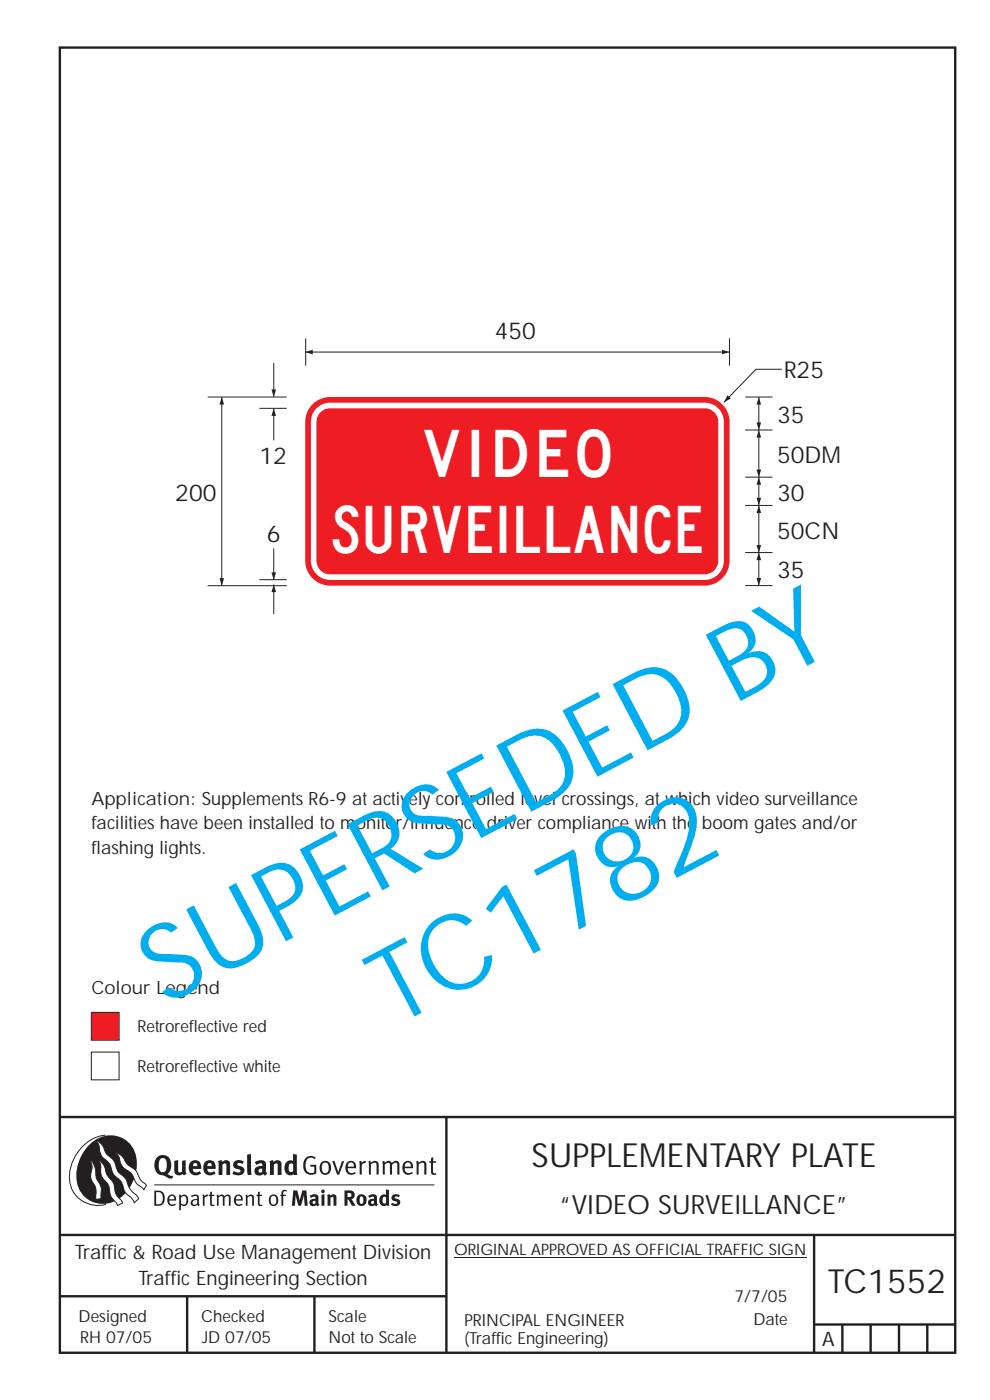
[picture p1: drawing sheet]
<svg xmlns="http://www.w3.org/2000/svg" width="210mm" height="297mm" viewBox="0 0 210 297" stroke-linecap="round" stroke-linejoin="round" font-family="sans-serif">
<g fill="none" stroke="#231f20" stroke-width=".51">
<path d="M12.7 10.1h189.9v276.9h-189.9zM12.7 237h190M94.7 236.9v50.1M12.7 262h190M12.7 275h82M39.7 275v12M66.7 275v12M172.7 262v25M172.7 281h30M178.7 281v6M184.7 281v6M190.7 281v6"/>
<path d="M196.7 281v6"/>
</g>
<path d="M96.3 266.7h74.7" fill="none" stroke="#231f20" stroke-width=".21"/>
<g fill="#231f20">
<path d="M64.9 245.6a1.61 1.61 0 0 1 2.1 0l-.2 .3a1.17 1.17 0 0 0-1.4-.2 1.17 1.17 0 0 0-.6 1.3 1.42 1.42 0 0 0 1.2 1.8l.7-.1v-1.2h-.8l-.1-.4h1.3v1.8a1.82 1.82 0 0 1-2.2 0 1.82 1.82 0 0 1-.6-2.1l.2-.7z" fill-rule="evenodd"/>
<path d="M68.2 246.5a1.77 1.77 0 0 0 .4 2.7 1.39 1.39 0 0 0 1.4-.5 1.39 1.39 0 0 0 .2-1.5 1.19 1.19 0 0 0-2-.7zM68.5 246.8a.83 .83 0 0 1 1 .1 .83 .83 0 0 1 .2 .9 .75 .75 0 0 1-.6 1.1 .75 .75 0 0 1-.8-.9v-.9z" fill-rule="evenodd"/>
<path d="M70.5 246.3h.4l.8 2.4 .8-2.4h.5l-1.1 2.9h-.4z" fill-rule="evenodd"/>
<path d="M73.6 246.7a1.74 1.74 0 0 0 .5 2.5l.9-.1 .5-.2-.2-.3a.89 .89 0 0 1-1.1 .2 .89 .89 0 0 1-.4-1h1.7a1.15 1.15 0 0 0-.4-1.4 1.15 1.15 0 0 0-1.5 .3zM74 246.8a.67 .67 0 0 1 .8-.1 .67 .67 0 0 1 .3 .8h-1.3z" fill-rule="evenodd"/>
<path d="M76.2 246.4l.4-.1 .1 .4 .5-.4h.5l-.2 .5a.61 .61 0 0 0-.8 .6v1.8h-.4z" fill-rule="evenodd"/>
<path d="M78.1 246.4l.5-.1 .1 .4a.89 .89 0 0 1 .9-.4 .89 .89 0 0 1 .7 .7v2.2h-.4v-2.2l-.1-.2-.3-.1-.8 .3v2.2h-.4z" fill-rule="evenodd"/>
<path d="M81.1 246.4l.4-.1 .1 .4a.83 .83 0 0 1 .8-.4 .83 .83 0 0 1 .7 .4 .86 .86 0 0 1 .9-.4 .86 .86 0 0 1 .7 .7v2.2h-.4l-.1-2.4a.5 .5 0 0 0-.8 .1l-.2 .2v2.1h-.5v-2.3l-.4-.2-.7 .3v2.2h-.4z" fill-rule="evenodd"/>
<path d="M85.7 246.7a1.74 1.74 0 0 0 .5 2.5l.9-.1 .5-.2-.2-.3a.89 .89 0 0 1-1.1 .2 .89 .89 0 0 1-.4-1h1.7a1.15 1.15 0 0 0-.5-1.4 1.15 1.15 0 0 0-1.4 .3zM86 246.8a.67 .67 0 0 1 .9-.1 .67 .67 0 0 1 .3 .8h-1.3z" fill-rule="evenodd"/>
<path d="M88.3 246.4l.4-.1 .1 .4a.89 .89 0 0 1 .9-.4 .89 .89 0 0 1 .7 .7v2.2h-.4v-2.2l-.1-.2-.3-.1-.8 .3v2.2h-.4z" fill-rule="evenodd"/>
<path d="M91.5 245.6l.4-.1v.8h.7l-.2 .4h-.5v2.1l.1 .1h.5l.1 .3a.71 .71 0 0 1-1.2-.6v-1.9h-.3v-.4h.3z" fill-rule="evenodd"/>
<path d="M37 246.3l.8-.2v2a.46 .46 0 0 0 .2 .6 .46 .46 0 0 0 .6-.2v-2.2l.8-.2v2.4l.2 .5-.6 .3-.2-.3a1.03 1.03 0 0 1-1.2 .3 1.03 1.03 0 0 1-.6-1.1z" fill-rule="evenodd"/>
<path d="M40.4 246.5a1.64 1.64 0 0 0 0 2.3 1.64 1.64 0 0 0 2.3 .1l-.4-.4a.78 .78 0 0 1-.9 .2 .78 .78 0 0 1-.5-.7h1.8a1.37 1.37 0 0 0-.6-1.7 1.37 1.37 0 0 0-1.7 .2zM41 246.9a.48 .48 0 0 1 .7-.1 .48 .48 0 0 1 .2 .6h-1z" fill-rule="evenodd"/>
<path d="M43.5 246.5a1.65 1.65 0 0 0-.2 2 1.65 1.65 0 0 0 1.9 .7l.5-.3-.3-.4a.78 .78 0 0 1-.9 .3 .78 .78 0 0 1-.5-.8h1.8a1.37 1.37 0 0 0-.6-1.7 1.37 1.37 0 0 0-1.7 .2zM44.1 246.9a.48 .48 0 0 1 .6-.1 .48 .48 0 0 1 .2 .6h-.9z" fill-rule="evenodd"/>
<path d="M46.3 246.3l.7-.2 .1 .4a.95 .95 0 0 1 1-.3 .95 .95 0 0 1 .7 .8v2.3h-.8v-2.3l-.3-.2-.5 .3v2.2h-.8z" fill-rule="evenodd"/>
<path d="M49.7 246.5a1.73 1.73 0 0 1 2-.1l-.2 .5-.6-.2a.42 .42 0 0 0-.6 .3l.2 .2a1.23 1.23 0 0 1 1.4 1.1 1.47 1.47 0 0 1-2.3 .9l-.3-.2 .3-.6 .7 .3a.47 .47 0 0 0 .7-.3 .87 .87 0 0 0-1-.5l-.4-.2-.1-.4z" fill-rule="evenodd"/>
<path d="M54.1 246.5l.3 .6 .3-.2a.62 .62 0 0 1 .9 .1v.4a1.21 1.21 0 0 0-1.3 .3 1.21 1.21 0 0 0-.2 1.3 1.19 1.19 0 0 0 1.7 0l.5 .4 .4-.5-.3-.3v-1.4a.96 .96 0 0 0-1.3-1.1zM55 248l.6-.1v.7a.43 .43 0 0 1-.6 .1 .43 .43 0 0 1 0-.7z" fill-rule="evenodd"/>
<path d="M57.2 246.3l.7-.2 .1 .4a.95 .95 0 0 1 1-.3 .95 .95 0 0 1 .7 .8v2.3h-.8v-2.3l-.3-.2-.5 .3v2.2h-.8z" fill-rule="evenodd"/>
<path d="M62.2 244.8v1.5a1.29 1.29 0 0 0-1.4 .2 1.29 1.29 0 0 0-.5 1.3 1.24 1.24 0 0 0 .5 1.3 1.24 1.24 0 0 0 1.5 0l.1 .2h.7l-.1-4.4zM61.5 246.9l.4-.1 .3 .2v1.5l-.3 .1a.48 .48 0 0 1-.6-.4 1.52 1.52 0 0 1 .2-1.3z" fill-rule="evenodd"/>
<path d="M52.4 245l.8-.2 .2 4.5h-.8l-.1-.2z" fill-rule="evenodd"/>
</g>
<path d="M22.4 240.8a9 9 0 0 0-7.4 10.9 6.2 6.2 0 0 0 7.5 3.8M32.7 251.4h59.4" fill="none" stroke="#231f20" stroke-width=".21"/>
<path d="M19.1 242.7a5.7 5.7 0 0 1 6.5-1.4 5.7 5.7 0 0 1 3.4 5.7 8.6 8.6 0 0 1-6.2 8.3 5.7 5.7 0 0 1-6.5-7 9.9 9.9 0 0 1 2.8-5.6z" fill-rule="evenodd" fill="#231f20"/>
<path d="M24.4 244.5a3.1 3.1 0 0 1 2.3 2.2l.8 .7a3.2 3.2 0 0 1 2 2.4l.4 .6 1.2 1.1-.6 .9-.2-.3a3.5 3.5 0 0 1-1.9-2.1 3.8 3.8 0 0 0-2.1-2.2 3.5 3.5 0 0 1-1-2.2zM20.4 241.9a3.4 3.4 0 0 1 1.9 2.4l.7 .9a3.3 3.3 0 0 1 1.7 2.6 4.4 4.4 0 0 0 1.7 2l.3 .3a6.1 6.1 0 0 0 2.5 3.7l.2 .5-.9 .9a6.1 6.1 0 0 0-1.9-2.3l-.4-.7a3.6 3.6 0 0 0-1.9-2.8l-.6-1a3.6 3.6 0 0 0-1.9-2.8 3.7 3.7 0 0 1-.8-2.4zM21 246.1a3.4 3.4 0 0 1 1.5 2.7l.6 1a3.8 3.8 0 0 1 1.4 3.1l.3 .7 1.2 1.6-1 .5-.5-.7a3.2 3.2 0 0 1-1.3-2.8 4.3 4.3 0 0 0-1.4-2.2 4.7 4.7 0 0 1-.5-3zM19.2 246.1a5.1 5.1 0 0 1 1.2 3.7l.3 .7a3.1 3.1 0 0 1 .7 2.9l.1 .9-1.1 .2-.1-.8a3.5 3.5 0 0 0-.9-3.3 3.6 3.6 0 0 1 .1-2.5z" fill-rule="evenodd" fill="#fff" stroke="#231f20" stroke-width=".21"/>
<g fill="#231f20">
<path d="M33.4 245.5a2.51 2.51 0 0 0 .4 3.7l.8 .1a2.78 2.78 0 0 0 2 .7l.2-.6h-.6l-.7-.3a2.56 2.56 0 0 0 0-3.8 1.83 1.83 0 0 0-2.1 .2zM34 245.8a.87 .87 0 0 1 1 .1 .87 .87 0 0 1 .4 .9v.4a1.17 1.17 0 0 1-.9 1.5l-.3-.1a2.38 2.38 0 0 1-.2-2.8z" fill-rule="evenodd"/>
<path d="M33.1 252.9v2.6a1.12 1.12 0 0 0 1.2-.3 1.12 1.12 0 0 0 .2-1.2l-.1-.5-.3-.5zM32.7 252.6h1.1a1.67 1.67 0 0 1 1.2 1.6 1.67 1.67 0 0 1-1.3 1.6h-1zM36.1 253.9l-.2 .5h1.1a.55 .55 0 0 0-.3-.6 .55 .55 0 0 0-.6 .1zM35.8 253.7a.95 .95 0 0 1 1.2-.1 .95 .95 0 0 1 .4 1.1h-1.5a.72 .72 0 0 0 .4 .8 .72 .72 0 0 0 .9-.2l.1 .3a1.15 1.15 0 0 1-1.5 0 1.15 1.15 0 0 1-.2-1.5zM38.4 254.1v1.1a.7 .7 0 0 0 .9 .2 .7 .7 0 0 0 .2-.9 .61 .61 0 0 0-.4-.7 .61 .61 0 0 0-.7 .3zM38 253.5l.3-.1 .1 .4a.95 .95 0 0 1 1.2-.2 .95 .95 0 0 1 .3 1.2 .92 .92 0 0 1-.5 .9 .92 .92 0 0 1-1-.1v1.1l-.4 .1zM40.9 254.8a.5 .5 0 0 0 .2 .8 .5 .5 0 0 0 .7-.4v-.6zM40.5 253.7a1 1 0 0 1 1.7 .3v1.4l.2 .2-.2 .3-.3-.4a.78 .78 0 0 1-1.4 0 .78 .78 0 0 1 .8-1.1h.5a.58 .58 0 0 0-.3-.7 .58 .58 0 0 0-.7 .2zM43 253.5l.3-.1 .1 .4 .3-.3 .5-.1-.2 .4a.52 .52 0 0 0-.6 .5v1.5h-.4zM44.6 252.9l.4-.1-.1 .7h.6l-.1 .2h-.5v1.5a.35 .35 0 0 0 .6 .3v.3a.57 .57 0 0 1-.6 .1 .57 .57 0 0 1-.3-.6v-1.6h-.3v-.2h.3zM45.9 253.5l.4-.1 .1 .4 .2-.2a.64 .64 0 0 1 1 .2 .7 .7 0 0 1 .8-.4 .7 .7 0 0 1 .5 .6v1.8h-.4v-1.7l-.2-.4-.7 .4v1.7h-.3v-1.7a.38 .38 0 0 0-.3-.4 .38 .38 0 0 0-.5 .2l-.1 .2v1.7h-.4zM50.2 253.9l-.2 .5h1.1a.55 .55 0 0 0-.2-.6 .55 .55 0 0 0-.7 .1zM49.9 253.7a.95 .95 0 0 1 1.2-.1 .95 .95 0 0 1 .4 1.1h-1.5a.72 .72 0 0 0 .4 .8 .72 .72 0 0 0 .9-.2l.1 .3a1.15 1.15 0 0 1-1.5 0 1.15 1.15 0 0 1-.2-1.5zM52.1 253.5l.3-.1 .1 .4a.72 .72 0 0 1 .8-.4 .72 .72 0 0 1 .6 .6v1.8h-.4v-1.6a.45 .45 0 0 0-.3-.5 .45 .45 0 0 0-.5 .2l-.2 .2v1.7h-.3zM54.7 252.9l.4-.1v.7h.6l-.1 .2h-.5v1.5a.35 .35 0 0 0 .5 .3v.3a.57 .57 0 0 1-.6 .1 .57 .57 0 0 1-.3-.6v-1.6h-.3v-.2h.3zM57.6 253.8l-.2 .8a.65 .65 0 0 0 .3 .8 .65 .65 0 0 0 .8-.2l.1-.1a.93 .93 0 0 0-.7-1.4zM57.3 253.7a1.12 1.12 0 0 1 1.4 0 1.12 1.12 0 0 1 .2 1.5 1.01 1.01 0 0 1-1.2 .6 1.01 1.01 0 0 1-.7-1.2zM59.9 252.6l.5-.2 .5 .1-.2 .3-.3-.1-.3 .2v.6h.6l-.1 .2h-.5v2.1h-.4v-2.1h-.2v-.2h.2zM62.2 252.5l-.3 3.3h.7l.1-2.3 .6 2.3h.5l.7-2.3 .1 2.3h.7l-.3-3.3h-.9l-.5 2.2-.5-2.2zM65.7 253.7l.3 .4a.51 .51 0 0 1 .5-.3 .51 .51 0 0 1 .4 .4v.1a.88 .88 0 0 0-1.1 .3 .88 .88 0 0 0 .2 1.2 .9 .9 0 0 0 1.1-.2l.3 .3 .4-.4-.3-.3v-1a.87 .87 0 0 0-.4-.9 .87 .87 0 0 0-1 .2zM66.4 254.8l.5-.1v.6l-.1 .1h-.3l-.2-.2zM68.2 253.4v2.4h.6v-2.5zM68.1 252.7a.4 .4 0 0 0 .8 0 .4 .4 0 0 0-.8 0zM69.4 253.5l.1 2.3h.6v-1.7a.33 .33 0 0 1 .4-.2 .33 .33 0 0 1 .2 .3v1.6h.7v-1.8a.75 .75 0 0 0-.6-.6 .75 .75 0 0 0-.8 .2v-.3zM73.1 252.5v3.3h.6v-1.4l.3 .3 .7 1.1h.7l-.9-1.4a.94 .94 0 0 0 .7-1 .94 .94 0 0 0-.9-.9zM73.7 253.1a.51 .51 0 0 1 .7 .1 .51 .51 0 0 1-.1 .7h-.6zM75.9 253.7a1.19 1.19 0 0 0-.1 1.7 1.19 1.19 0 0 0 1.7 0 1.19 1.19 0 0 0 0-1.6 1.19 1.19 0 0 0-1.6-.1zM76.5 253.9l.2-.1a.99 .99 0 0 1 0 1.6 1.06 1.06 0 0 1-.2-1.5zM78.1 253.7l.3 .4a.51 .51 0 0 1 .5-.3 .51 .51 0 0 1 .4 .4v.1a.88 .88 0 0 0-1.1 .3 .88 .88 0 0 0 .2 1.2 .9 .9 0 0 0 1.1-.2l.3 .3 .4-.4-.2-.3v-1a.87 .87 0 0 0-.5-.9 .87 .87 0 0 0-1 .2zM78.9 254.8l.4-.1v.6l-.1 .1h-.3l-.2-.2zM81.9 252.3v1.2a1.2 1.2 0 0 0-1.4 .6 1.2 1.2 0 0 0 .2 1.4l.5 .3 .8-.1v.1h.6l-.1-3.4zM81.4 253.9l.5 .1-.1 1.2a.46 .46 0 0 1-.5 0 .46 .46 0 0 1-.2-.6zM83.3 253.5a.79 .79 0 0 0-.2 1 .79 .79 0 0 0 1 .4 .33 .33 0 0 1 0 .5 .33 .33 0 0 1-.5-.1l-.5-.2-.2 .5a1.15 1.15 0 0 0 1.2 .3 1.15 1.15 0 0 0 .8-1 1.49 1.49 0 0 0-1.2-.8 .4 .4 0 0 1 .3-.3 .4 .4 0 0 1 .4 .1l.2 .1 .2-.4a1.47 1.47 0 0 0-1.5-.1z" fill-rule="evenodd"/>
</g>
<path d="M19.4 214.8h5.9v5.9h-5.9z" fill-rule="evenodd" fill="#ee1d23" stroke="#231f20" stroke-width=".21"/>
<path d="M19.4 223.2h5.9v5.9h-5.9z" fill-rule="evenodd" fill="#fff" stroke="#231f20" stroke-width=".21"/>
<path d="M67.1 86.6a4 4 0 0 1 2.9-1.2h79.5a4.1 4.1 0 0 1 4 4.1v29.5a4.1 4.1 0 0 1-4 4h-79.5a4.1 4.1 0 0 1-4.1-4v-29.5a4 4 0 0 1 1.2-2.9zM67.8 87.7a2.85 2.85 0 0 1 2.2-1.1h79.5a2.86 2.86 0 0 1 2.8 2.9v29.5a2.86 2.86 0 0 1-2.8 2.8h-79.5a2.86 2.86 0 0 1-2.9-2.8v-29.5l.1-.7zM66.3 85.8a5.2 5.2 0 0 1 3.7-1.6h79.5a5.3 5.3 0 0 1 5.2 5.3v29.5a5.3 5.3 0 0 1-5.2 5.2h-79.5a5.3 5.3 0 0 1-5.3-5.2v-29.5a5.2 5.2 0 0 1 1.6-3.7z" fill-rule="evenodd" fill="#ee1d23"/>
<path d="M64.8 71.8v5.8M154.7 71.8v5.8M158.1 117.2h5.8M161 117.2v7" fill="none" stroke="#231f20" stroke-width=".21"/>
<g fill="#231f20">
<path d="M160.5 122.6h1l-.5 1.6z"/>
<path d="M161 117.2l.5 1.6h-1z"/>
</g>
<path d="M64.7 74.7h90" fill="none" stroke="#231f20" stroke-width=".21"/>
<g fill="#231f20">
<path d="M153.1 74.2l1.6 .5-1.6 .5z"/>
<path d="M64.8 74.7l1.5-.5v1z"/>
</g>
<path d="M165.8 78.3h-5.4l-6.8 7" fill="none" stroke="#231f20" stroke-width=".21"/>
<path d="M154.3 83.9l.7 .6-1.4 .8z" fill="#231f20"/>
<path d="M158.1 84.2h5.8M161 84.2v7M158.1 124.2h5.8" fill="none" stroke="#231f20" stroke-width=".21"/>
<g fill="#231f20">
<path d="M160.5 89.6h1l-.5 1.6z"/>
<path d="M161 84.2l.5 1.6h-1z"/>
</g>
<path d="M158.1 91.2h5.8M161 107.2v10" fill="none" stroke="#231f20" stroke-width=".21"/>
<g fill="#231f20">
<path d="M160.5 115.6h1l-.5 1.6z"/>
<path d="M161 107.2l.5 1.6h-1z"/>
</g>
<path d="M161 91.2v10M158.1 101.2h5.8" fill="none" stroke="#231f20" stroke-width=".21"/>
<g fill="#231f20">
<path d="M160.5 99.6h1l-.5 1.6z"/>
<path d="M161 91.2l.5 1.6h-1z"/>
</g>
<path d="M158.1 107.2h5.8M161 101.2v6" fill="none" stroke="#231f20" stroke-width=".21"/>
<g fill="#231f20">
<path d="M160.5 105.6h1l-.5 1.6z"/>
<path d="M161 101.2l.5 1.6h-1z"/>
</g>
<path d="M44 84.2h16.8M47 84.2v40.1M55 86.6h5.8M44 124.3h16.8M55 123h5.8" fill="none" stroke="#231f20" stroke-width=".21"/>
<g fill="#231f20">
<path d="M46.6 122.7h.9l-.5 1.5z"/>
<path d="M47 84.2l.5 1.6h-.9z"/>
</g>
<path d="M58.1 116.3v6.7" fill="none" stroke="#231f20" stroke-width=".21"/>
<path d="M57.6 121.4h1l-.5 1.6z" fill="#231f20"/>
<path d="M58.1 77v7.2" fill="none" stroke="#231f20" stroke-width=".21"/>
<path d="M57.6 82.6h1l-.5 1.6z" fill="#231f20"/>
<path d="M58.1 124v6.3" fill="none" stroke="#231f20" stroke-width=".21"/>
<path d="M58.1 124l.5 1.6h-1z" fill="#231f20"/>
<path d="M58.1 86.6v6.8" fill="none" stroke="#231f20" stroke-width=".21"/>
<path d="M58.1 86.6l.5 1.6h-1z" fill="#231f20"/>
<g font-size="22.4" fill="#00aeef">
<text x="34.9" y="213.3" transform="rotate(-28 34.9 213.3)">SUPERSEDED BY</text>
<text x="83.7" y="217.9" transform="rotate(-28 83.7 217.9)">TC1782</text>
</g>
<g font-size="10" fill="#fff">
<text x="89.9" y="101.2">VIDEO</text>
<text x="70.6" y="117.2">SURVEILLANCE</text>
</g>
<g font-size="7.1" fill="#231f20">
<text x="112.8" y="247.6">SUPPLEMENTARY PLATE</text>
<text x="175.6" y="274.2">TC1552</text>
</g>
<text font-size="5.6" fill="#231f20" x="118.7" y="257.6">“VIDEO SURVEILLANCE”</text>
<g font-size="4.9" fill="#231f20">
<text x="104.9" y="72">450</text>
<text x="166.3" y="80.1">R25</text>
<text x="164.8" y="89.7">35</text>
<text x="55" y="98.4">12</text>
<text x="164.8" y="98.2">50DM</text>
<text x="37.2" y="106.2">200</text>
<text x="164.8" y="106.2">30</text>
<text x="56.6" y="114.9">6</text>
<text x="164.8" y="114.2">50CN</text>
<text x="164.8" y="122.7">35</text>
</g>
<g font-size="4.2" fill="#231f20">
<text x="15.9" y="267">Traffic &amp; Road Use Management Division</text>
<text x="29.4" y="272.6">Traffic Engineering Section</text>
<text x="174.4" y="285.6">A</text>
</g>
<g font-size="3.9" fill="#231f20">
<text x="19.4" y="170.8">Application: Supplements R6-9 at actively controlled level crossings, at which video surveillance</text>
<text x="19.4" y="176">facilities have been installed to monitor/influence driver compliance with the boom gates and/or</text>
<text x="19.4" y="181.1">flashing lights.</text>
<text x="19.4" y="210.8">Colour Legend</text>
</g>
<g font-size="3.5" fill="#231f20">
<text x="29.2" y="218.9">Retroreflective red</text>
<text x="29.2" y="227.4">Retroreflective white</text>
<text x="16.7" y="280.4">Designed</text>
<text x="42.7" y="280.4">Checked</text>
<text x="69.7" y="280.4">Scale</text>
<text x="98.5" y="281.3">PRINCIPAL ENGINEER</text>
<text x="155.8" y="276.2">7/7/05</text>
<text x="159.8" y="281">Date</text>
<text x="17" y="284.8">RH 07/05</text>
<text x="42.8" y="284.8">JD 07/05</text>
<text x="69.7" y="285">Not to Scale</text>
<text x="98.5" y="285.1">(Traffic Engineering)</text>
</g>
<text font-size="3.4" fill="#231f20" x="96.3" y="266.3">ORIGINAL APPROVED AS OFFICIAL TRAFFIC SIGN</text>
</svg>
